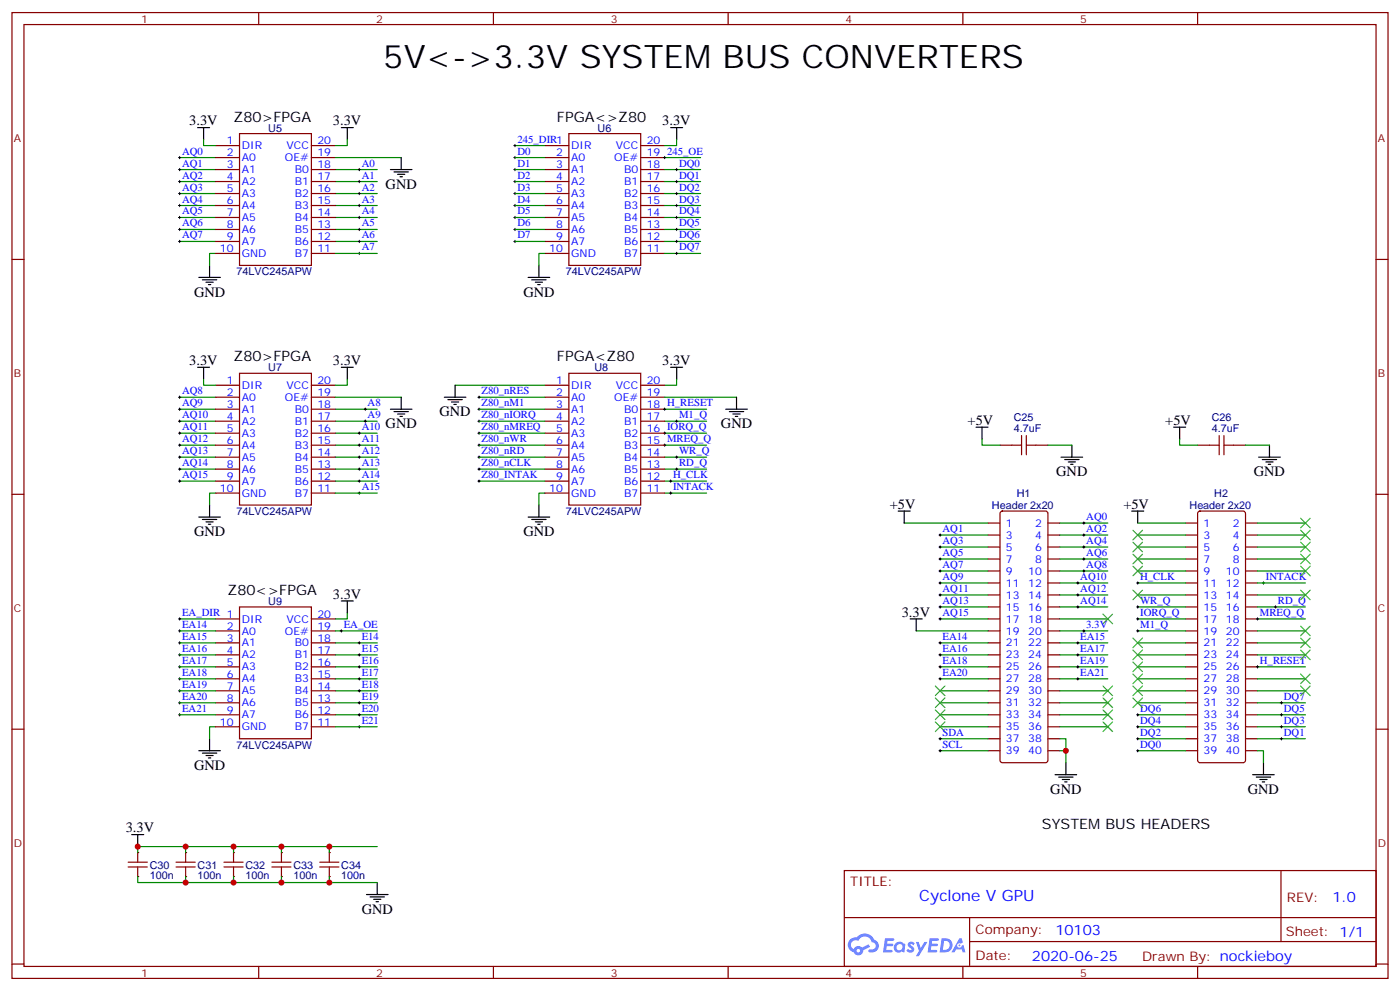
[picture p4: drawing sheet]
<svg xmlns="http://www.w3.org/2000/svg" width="412mm" height="292mm" viewBox="0 0 412 292" stroke-linecap="round" stroke-linejoin="round" font-family="sans-serif">
<g fill="none" stroke="#870000" stroke-width=".35">
<path d="M3.5 3.7h405.4v284.3h-405.4zM7.1 7.2h398.2v277.3h-398.2zM76.2 3.7v3.5M145.3 3.7v3.5M214.5 3.7v3.5M283.6 3.7v3.5M352.8 3.7v3.5M3.5 76.4h3.6M405.3 76.4h3.6M3.5 145.5h3.6M405.3 145.5h3.6M3.5 214.7h3.6"/>
<path d="M405.3 214.7h3.6M248.7 256.3h156.6v28.2h-156.6zM377.3 256.3v20.9M248.7 270.1h156.5M285.6 277.2h119.6M285.6 270.1v14.2M3.5 283.8h3.6M76.2 284.5v3.5M145.3 284.5v3.5M214.5 284.5v3.5M283.6 284.5v3.5M352.8 284.5v3.5"/>
<path d="M405.3 283.8h3.6"/>
</g>
<g fill="#5487ff">
<path d="M267.7 277.5a1.22 1.22 0 0 1 1.7 .2l-.4 .6a.47 .47 0 0 0-.3-.4 .47 .47 0 0 0-.5 .2l.1 .2a1.14 1.14 0 0 1 .8 1.8 1.14 1.14 0 0 1-1.9 0l-.2-.2 .5-.6 .7 .5a.29 .29 0 0 0 .3-.3 .29 .29 0 0 0-.2-.3 1.04 1.04 0 0 1-.6-1.7z"/>
<path d="M260.7 276.2h2.4l.3 .2-.2 .5-1.8 .1-.1 .8h1.5l.3 .4-.3 .4h-1.6l-.2 1.1h1.7l.2 .3-.2 .3-2.6 .1z"/>
<path d="M273.8 276.2h2.4l.3 .2-.1 .5-1.8 .1-.2 .8h1.6l.3 .4-.4 .4-1.6-.1-.1 1.1 1.7 .1 .2 .3-.2 .3-2.6 .1z"/>
<path d="M282.6 276.2h.7l.3 1.3-.6 .3a.69 .69 0 0 0-1 .3 .69 .69 0 0 0 .4 .9 .69 .69 0 0 0 .9-.6l.5-.2 .6 2.2h-.8l-.2-.9h-1.8l-.5 .9h-.8z"/>
<path d="M269.8 277.3h.8l.6 1.8 1.1-1.8h.9l-2.6 4.2h-.8l.9-1.5z"/>
<path d="M277.4 276.2l-.6 4.2h1.3a2.11 2.11 0 0 0 2.5-2.1 2.11 2.11 0 0 0-2.5-2.1zM278.1 277a1.39 1.39 0 0 1 1.7 1.4 1.39 1.39 0 0 1-1.8 1.2h-.3z"/>
<path d="M263.7 277.8a1.54 1.54 0 0 0-.1 2.2 1.54 1.54 0 0 0 2.2 .1l.6 .3 .3-2.3-.2-.3h-.4a1.49 1.49 0 0 0-2.4 0zM264 278.8a.94 .94 0 0 1 1.8 0 .94 .94 0 0 1-1.8 0z"/>
<path d="M250.4 276.6a2.18 2.18 0 0 0 1.1 3.7 1.44 1.44 0 0 0 1.6 .9 1.44 1.44 0 0 0 1.2-1.4l2-1.1-.5-.7-1.9 1a1.47 1.47 0 0 0-2.4 .4 1.39 1.39 0 0 1-.7-1.9 1.39 1.39 0 0 1 2-.5 2.12 2.12 0 0 1 2.2-1.3 2.12 2.12 0 0 1 1.9 1.7 1.14 1.14 0 0 1 1.1 1.4 1.14 1.14 0 0 1-1.7 .7 .43 .43 0 0 0-.5 .4 .43 .43 0 0 0 .4 .5 1.98 1.98 0 0 0 2.5-1.2 1.98 1.98 0 0 0-1.2-2.6 3.1 3.1 0 0 0-5.3-.6l-.9 .1zM252.3 279.9a.55 .55 0 0 1 1.1 0 .55 .55 0 0 1-1.1 0z"/>
<circle cx="282.6" cy="278.3" r=".26"/>
</g>
<g fill="none" stroke="#870000" stroke-width=".35">
<path d="M70.6 39.3h21.1v38.8h-21.1zM167.6 39.3h21.1v38.8h-21.1zM63.5 42.9h7.1M63.5 46.4h7.1M63.5 49.9h7.1M63.5 53.4h7.1M63.5 57h7.1M91.7 42.9h7.1M91.7 46.4h7.1M91.7 49.9h7.1M91.7 53.4h7.1M91.7 57h7.1"/>
<path d="M160.5 42.9h7.1M160.5 46.4h7.1M160.5 49.9h7.1M160.5 53.4h7.1M160.5 57h7.1M188.7 42.9h7.1M188.7 46.4h7.1M188.7 49.9h7.1M188.7 53.4h7.1M188.7 57h7.1M63.5 60.5h7.1M63.5 64h7.1"/>
<path d="M63.5 67.6h7.1M63.5 71.1h7.1M63.5 74.6h7.1M91.7 60.5h7.1M91.7 64h7.1M91.7 67.6h7.1M91.7 71.1h7.1M91.7 74.6h7.1M160.5 60.5h7.1M160.5 64h7.1M160.5 67.6h7.1M160.5 71.1h7.1"/>
<path d="M160.5 74.6h7.1M188.7 60.5h7.1M188.7 64h7.1M188.7 67.6h7.1M188.7 71.1h7.1M188.7 74.6h7.1M63.5 113.4h7.1M63.5 116.9h7.1M70.6 109.9h21.1v38.8h-21.1zM91.7 113.4h7.1M91.7 116.9h7.1M160.5 113.4h7.1"/>
<path d="M160.5 116.9h7.1M167.6 109.9h21.1v38.8h-21.1zM188.7 113.4h7.1M188.7 116.9h7.1M63.5 120.5h7.1M63.5 124h7.1M63.5 127.5h7.1M63.5 131.1h7.1M63.5 134.6h7.1M63.5 138.1h7.1M91.7 120.5h7.1M91.7 124h7.1"/>
<path d="M91.7 127.5h7.1M91.7 131.1h7.1M91.7 134.6h7.1M91.7 138.1h7.1M160.5 120.5h7.1M160.5 124h7.1M160.5 127.5h7.1M160.5 131.1h7.1M160.5 134.6h7.1M160.5 138.1h7.1M188.7 120.5h7.1M188.7 124h7.1"/>
<path d="M188.7 127.5h7.1M188.7 131.1h7.1M188.7 134.6h7.1M188.7 138.1h7.1M294.6 131.1h6.3M300.9 128.2v5.7M302.3 131.1h6.4M302.3 128.2v5.7M352.8 131.1h6.3M359.1 128.2v5.7M360.5 131.1h6.4M360.5 128.2v5.7"/>
<path d="M63.5 141.6h7.1M63.5 145.2h7.1M91.7 141.6h7.1M91.7 145.2h7.1M160.5 141.6h7.1M160.5 145.2h7.1M188.7 141.6h7.1M188.7 145.2h7.1M291 154h3.6M291 157.5h3.6M294.8 150.7l.5-.2h12.7l.5 .2 .2 .5v72.6l-.3 .5-.4 .2h-12.7l-.5-.2-.2-.5v-72.6zM308.7 154h3.5"/>
<path d="M308.7 157.5h3.5M349.2 154h3.6M349.2 157.5h3.6M353 150.7l.5-.2h12.7l.5 .2 .2 .5v72.6l-.2 .5-.5 .2h-12.7l-.5-.2-.2-.5v-72.6zM366.9 154h3.5M366.9 157.5h3.5M70.6 178.7h21.1v38.8h-21.1zM291 161h3.6M291 164.6h3.6M291 168.1h3.6M291 171.6h3.6M291 175.2h3.6"/>
<path d="M291 178.7h3.6M308.7 161h3.5M308.7 164.6h3.5M308.7 168.1h3.5M308.7 171.6h3.5M308.7 175.2h3.5M308.7 178.7h3.5M349.2 161h3.6M349.2 164.6h3.6M349.2 168.1h3.6M349.2 171.6h3.6M349.2 175.2h3.6"/>
<path d="M349.2 178.7h3.6M366.9 161h3.5M366.9 164.6h3.5M366.9 168.1h3.5M366.9 171.6h3.5M366.9 175.2h3.5M366.9 178.7h3.5M63.5 182.2h7.1M63.5 185.7h7.1M63.5 189.3h7.1M63.5 192.8h7.1M63.5 196.3h7.1"/>
<path d="M63.5 199.8h7.1M91.7 182.2h7.1M91.7 185.7h7.1M91.7 189.3h7.1M91.7 192.8h7.1M91.7 196.3h7.1M91.7 199.8h7.1M291 182.2h3.6M291 185.7h3.6M291 189.3h3.6M291 192.8h3.6M291 196.3h3.6"/>
<path d="M291 199.8h3.6M308.7 182.2h3.5M308.7 185.7h3.5M308.7 189.3h3.5M308.7 192.8h3.5M308.7 196.3h3.5M308.7 199.8h3.5M349.2 182.2h3.6M349.2 185.7h3.6M349.2 189.3h3.6M349.2 192.8h3.6M349.2 196.3h3.6"/>
<path d="M349.2 199.8h3.6M366.9 182.2h3.5M366.9 185.7h3.5M366.9 189.3h3.5M366.9 192.8h3.5M366.9 196.3h3.5M366.9 199.8h3.5M63.5 203.4h7.1M63.5 206.9h7.1M63.5 210.4h7.1M63.5 214h7.1M91.7 203.4h7.1"/>
<path d="M91.7 206.9h7.1M91.7 210.4h7.1M91.7 214h7.1M291 203.4h3.6M291 206.9h3.6M291 210.4h3.6M291 214h3.6M291 217.5h3.6M308.7 203.4h3.5M308.7 206.9h3.5M308.7 210.4h3.5M308.7 214h3.5"/>
<path d="M308.7 217.5h3.5M349.2 203.4h3.6M349.2 206.9h3.6M349.2 210.4h3.6M349.2 214h3.6M349.2 217.5h3.6M366.9 203.4h3.5M366.9 206.9h3.5M366.9 210.4h3.5M366.9 214h3.5M366.9 217.5h3.5M291 221h3.6"/>
<path d="M308.7 221h3.5M349.2 221h3.6M366.9 221h3.5"/>
</g>
<g fill="none" stroke="#000" stroke-width=".35">
<path d="M100.5 37.6h3.6M102.3 37.6v3.5M197.6 37.6h3.5M199.3 37.6v3.5M61.7 78.1v3.6M158.7 78.1v3.6M58.6 81.7h6.3M59.6 82.4h4.3M60.7 83.1h2.1M61.4 83.8h.7M155.6 81.7h6.3M156.6 82.4h4.3"/>
<path d="M157.7 83.1h2.1M158.4 83.8h.7M100.5 108.1h3.6M102.3 108.1v3.6M197.6 108.1h3.5M199.3 108.1v3.6M287.5 125.8h3.5M289.3 125.8v3.5M312.6 134.6h6.3M313.6 135.3h4.3M314.7 136h2.1M315.4 136.7h.7"/>
<path d="M315.7 131.1v3.5M345.7 125.8h3.5M347.5 125.8v3.5M370.8 134.6h6.3M371.8 135.3h4.3M372.9 136h2.1M373.6 136.7h.7M373.9 131.1v3.5M58.6 152.2h6.3M59.6 152.9h4.3M60.7 153.6h2.1M61.4 154.3h.7"/>
<path d="M61.7 148.7v3.5M155.6 152.2h6.3M156.6 152.9h4.3M157.7 153.6h2.1M158.4 154.3h.7M158.7 148.7v3.5M264.6 150.5h3.5M266.3 150.5v3.5M333.4 150.5h3.5M335.1 150.5v3.5M100.5 176.9h3.6M102.3 176.9v3.5"/>
<path d="M268.1 182.2h3.5M269.9 182.2v3.5M61.7 217.5v3.5M58.6 221h6.3M59.6 221.7h4.3M60.7 222.4h2.1M61.4 223.1h.7M310.8 228.1h6.3M311.9 228.8h4.2M312.9 229.5h2.1M313.6 230.2h.7M314 224.5v3.6"/>
<path d="M369 228.1h6.4M370.1 228.8h4.2M371.1 229.5h2.1M371.8 230.2h.7M372.2 224.5v3.6M38.8 245.7h3.5M40.6 245.7v3.5M111.1 259.8v3.5M107.9 263.3h6.4M109 264.1h4.2M110.1 264.8h2.1M110.8 265.5h.7"/>
</g>
<g fill="none" stroke="#008700" stroke-width=".35">
<path d="M52.9 46.4h10.6M52.9 49.9h10.6M52.9 53.4h10.6M52.9 57h10.6M98.8 46.4h19.4M98.8 49.9h12.3M98.8 53.4h12.3M98.8 57h12.3M102.3 41.1v1.8h-3.5M151.7 46.4h8.8M151.7 49.9h8.8M151.7 53.4h8.8"/>
<path d="M151.7 57h8.8M151.7 42.9h8.8M195.8 46.4h10.6M195.8 49.9h10.6M195.8 53.4h10.6M195.8 57h10.6M199.3 41.1v1.8h-3.5M52.9 60.5h10.6M52.9 64h10.6M52.9 67.6h10.6M52.9 71.1h10.6M63.5 74.6h-1.8v3.5"/>
<path d="M98.8 60.5h12.3M98.8 64h12.3M98.8 67.6h12.3M98.8 71.1h12.3M98.8 74.6h12.3M151.7 60.5h8.8M151.7 64h8.8M151.7 67.6h8.8M151.7 71.1h8.8M160.5 74.6h-1.8v3.5M195.8 60.5h10.6M195.8 64h10.6"/>
<path d="M195.8 67.6h10.6M195.8 71.1h10.6M195.8 74.6h10.6M52.9 116.9h10.6M98.8 116.9h19.4M102.3 111.7v1.7h-3.5M134.1 113.4h26.4M141.1 116.9h19.4M195.8 116.9h21.2M199.3 111.7v1.7h-3.5M52.9 120.5h10.6M52.9 124h10.6"/>
<path d="M52.9 127.5h10.6M52.9 131.1h10.6M52.9 134.6h10.6M52.9 138.1h10.6M98.8 120.5h12.3M98.8 124h12.3M98.8 127.5h12.3M98.8 131.1h12.3M98.8 134.6h12.3M98.8 138.1h12.3M141.1 120.5h19.4M141.1 124h19.4"/>
<path d="M141.1 127.5h19.4M141.1 131.1h19.4M141.1 134.6h19.4M141.1 138.1h19.4M195.8 120.5h12.3M195.8 124h12.3M195.8 127.5h12.3M195.8 131.1h12.3M195.8 134.6h12.3M195.8 138.1h12.3M289.3 129.3v1.8h5.3M308.7 131.1h7"/>
<path d="M347.5 129.3v1.8h5.3M366.9 131.1h7M52.9 141.6h10.6M63.5 145.2h-1.8v3.5M98.8 141.6h12.3M98.8 145.2h12.3M141.1 141.6h19.4M160.5 145.2h-1.8v3.5M195.8 141.6h12.3M195.8 145.2h12.3M266.3 154h24.7M276.9 157.5h14.1"/>
<path d="M312.2 157.5h14.1M312.2 154h14.1M335.1 154h14.1M335.1 157.5h14.1M370.4 157.5h14.1M370.4 154h14.1M276.9 171.6h14.1M276.9 161h14.1M276.9 164.6h14.1M276.9 168.1h14.1M276.9 175.2h14.1M276.9 178.7h14.1"/>
<path d="M312.2 161h14.1M312.2 164.6h14.1M312.2 168.1h14.1M312.2 175.2h14.1M312.2 178.7h14.1M312.2 171.6h14.1M335.1 161h14.1M335.1 164.6h14.1M335.1 168.1h14.1M335.1 175.2h14.1M335.1 178.7h14.1M335.1 171.6h14.1"/>
<path d="M370.4 161h14.1M370.4 164.6h14.1M370.4 168.1h14.1M370.4 175.2h14.1M370.4 178.7h14.1M370.4 171.6h14.1M52.9 185.7h10.6M52.9 199.8h10.6M52.9 196.3h10.6M52.9 192.8h10.6M52.9 189.3h10.6M52.9 182.2h10.6"/>
<path d="M98.8 199.8h12.3M98.8 196.3h12.3M98.8 192.8h12.3M98.8 189.3h12.3M98.8 185.7h12.3M102.3 180.4v1.8h-3.5M269.9 185.7h21.1M276.9 199.8h14.1M276.9 196.3h14.1M276.9 192.8h14.1M276.9 189.3h14.1M276.9 182.2h14.1"/>
<path d="M312.2 199.8h14.1M312.2 196.3h14.1M312.2 192.8h14.1M312.2 189.3h14.1M312.2 182.2h14.1M312.2 185.7h14.1M335.1 199.8h14.1M335.1 196.3h14.1M335.1 192.8h14.1M335.1 189.3h14.1M335.1 182.2h14.1M335.1 185.7h14.1"/>
<path d="M370.4 199.8h14.1M370.4 196.3h14.1M370.4 192.8h14.1M370.4 189.3h14.1M370.4 182.2h14.1M370.4 185.7h14.1M52.9 210.4h10.6M52.9 206.9h10.6M52.9 203.4h10.6M63.5 214h-1.8v3.5M98.8 210.4h12.3M98.8 206.9h12.3"/>
<path d="M98.8 203.4h12.3M98.8 214h12.3M276.9 210.4h14.1M276.9 206.9h14.1M276.9 203.4h14.1M276.9 214h14.1M276.9 217.5h14.1M312.2 217.5h1.8v7M312.2 210.4h14.1M312.2 206.9h14.1M312.2 203.4h14.1M312.2 214h14.1"/>
<path d="M335.1 210.4h14.1M335.1 206.9h14.1M335.1 203.4h14.1M335.1 214h14.1M335.1 217.5h14.1M370.4 206.9h14.1M370.4 210.4h14.1M370.4 203.4h14.1M370.4 214h14.1M370.4 217.5h14.1M276.9 221h14.1M312.2 221h1.8"/>
<path d="M335.1 221h14.1M370.4 221h1.8v3.5"/>
</g>
<g fill="none" stroke="#000" stroke-width=".29">
<path d="M52.6 49.9h.7M52.6 53.4h.7M52.6 57h.7M52.6 46.4h.7M52.9 46v.7M52.9 49.6v.7M52.9 53.1v.7M52.9 56.6v.7M105.5 49.9h.7M105.5 53.4h.7M105.5 57h.7M105.8 49.6v.7"/>
<path d="M105.8 53.1v.7M105.8 56.6v.7M151.3 49.9h.7M151.3 53.4h.7M151.3 57h.7M151.3 42.9h.7M151.3 46.4h.7M151.7 42.5v.7M151.7 46v.7M151.7 49.6v.7M151.7 53.1v.7M151.7 56.6v.7"/>
<path d="M195.4 46.4h.7M195.8 46v.7M199 49.9h.7M199 53.4h.7M199 57h.7M199.3 49.6v.7M199.3 53.1v.7M199.3 56.6v.7M52.6 60.5h.7M52.6 64h.7M52.6 67.6h.7M52.6 71.1h.7"/>
<path d="M52.9 60.1v.8M52.9 63.7v.7M52.9 67.2v.7M52.9 70.7v.7M105.5 60.5h.7M105.5 64h.7M105.5 67.6h.7M105.5 71.1h.7M105.5 74.6h.7M105.8 60.1v.8M105.8 63.7v.7M105.8 67.2v.7"/>
<path d="M105.8 70.7v.7M105.8 74.3v.7M151.3 60.5h.7M151.3 64h.7M151.3 67.6h.7M151.3 71.1h.7M151.7 60.1v.8M151.7 63.7v.7M151.7 67.2v.7M151.7 70.7v.7M199 60.5h.7M199 64h.7"/>
<path d="M199 67.6h.7M199 71.1h.7M199 74.6h.7M199.3 60.1v.8M199.3 63.7v.7M199.3 67.2v.7M199.3 70.7v.7M199.3 74.3v.7M52.6 116.9h.7M52.9 116.6v.7M140.8 116.9h.7M141.1 116.6v.7"/>
<path d="M52.6 134.6h.7M52.6 138.1h.7M52.6 124h.7M52.6 120.5h.7M52.6 131.1h.7M52.6 127.5h.7M52.9 120.1v.7M52.9 123.6v.8M52.9 127.2v.7M52.9 130.7v.7M52.9 134.2v.7M52.9 137.8v.7"/>
<path d="M105.5 134.6h.7M105.5 138.1h.7M105.5 131.1h.7M105.5 127.5h.7M105.8 127.2v.7M105.8 130.7v.7M105.8 134.2v.7M105.8 137.8v.7M107.2 124h.7M107.2 120.5h.7M107.6 120.1v.7M107.6 123.6v.8"/>
<path d="M140.8 134.6h.7M140.8 138.1h.7M140.8 124h.7M140.8 120.5h.7M140.8 131.1h.7M140.8 127.5h.7M141.1 120.1v.7M141.1 123.6v.8M141.1 127.2v.7M141.1 130.7v.7M141.1 134.2v.7M141.1 137.8v.7"/>
<path d="M195.4 120.5h.7M195.4 131.1h.7M195.4 127.5h.7M195.8 120.1v.7M195.8 127.2v.7M195.8 130.7v.7M199 134.6h.7M199 138.1h.7M199 124h.7M199.3 123.6v.8M199.3 134.2v.7M199.3 137.8v.7"/>
<path d="M52.6 141.6h.7M52.9 141.3v.7M105.5 141.6h.7M105.5 145.2h.7M105.8 141.3v.7M105.8 144.8v.7M197.2 141.6h.7M197.6 141.3v.7M276.6 157.5h.7M276.9 157.2v.7M318.9 154h.7M318.9 157.5h.7"/>
<path d="M319.3 153.6v.7M319.3 157.2v.7M276.6 171.6h.7M276.6 161h.7M276.6 164.6h.7M276.6 168.1h.7M276.6 175.2h.7M276.6 178.7h.7M276.9 160.7v.7M276.9 164.2v.7M276.9 167.7v.8M276.9 171.3v.7"/>
<path d="M276.9 174.8v.7M276.9 178.3v.7M317.1 171.6h.8M317.1 175.2h.8M317.1 178.7h.8M317.5 171.3v.7M317.5 174.8v.7M317.5 178.3v.7M318.9 161h.7M318.9 164.6h.7M318.9 168.1h.7M319.3 160.7v.7"/>
<path d="M319.3 164.2v.7M319.3 167.7v.8M334.8 171.6h.7M334.8 178.7h.7M335.1 171.3v.7M335.1 178.3v.7M371.8 171.6h.7M372.2 171.3v.7M375.4 178.7h.7M375.7 178.3v.7M52.6 185.7h.7M52.6 189.3h.7"/>
<path d="M52.6 192.8h.7M52.6 196.3h.7M52.6 199.8h.7M52.6 182.2h.7M52.9 181.9v.7M52.9 185.4v.7M52.9 188.9v.7M52.9 192.4v.7M52.9 196v.7M52.9 199.5v.7M100.2 185.7h.7M100.5 185.4v.7"/>
<path d="M105.5 189.3h.7M105.5 192.8h.7M105.5 196.3h.7M105.5 199.8h.7M105.8 188.9v.7M105.8 192.4v.7M105.8 196v.7M105.8 199.5v.7M276.6 189.3h.7M276.6 192.8h.7M276.6 196.3h.7M276.6 199.8h.7"/>
<path d="M276.6 182.2h.7M276.9 181.9v.7M276.9 188.9v.7M276.9 192.4v.7M276.9 196v.7M276.9 199.5v.7M317.1 189.3h.8M317.1 192.8h.8M317.1 196.3h.8M317.1 199.8h.8M317.5 188.9v.7M317.5 192.4v.7"/>
<path d="M317.5 196v.7M317.5 199.5v.7M318.9 185.7h.7M319.3 185.4v.7M334.8 185.7h.7M334.8 182.2h.7M335.1 181.9v.7M335.1 185.4v.7M370.1 196.3h.7M370.1 182.2h.7M370.4 181.9v.7M370.4 196v.7"/>
<path d="M52.6 203.4h.7M52.6 206.9h.7M52.6 210.4h.7M52.9 203v.7M52.9 206.6v.7M52.9 210.1v.7M105.5 203.4h.7M105.5 206.9h.7M105.5 210.4h.7M105.5 214h.7M105.8 203v.7M105.8 206.6v.7"/>
<path d="M105.8 210.1v.7M105.8 213.6v.7M276.6 217.5h.7M276.9 217.1v.7M334.8 210.4h.7M334.8 214h.7M334.8 217.5h.7M335.1 210.1v.7M335.1 213.6v.7M335.1 217.1v.7M377.1 206.9h.7M377.1 210.4h.7"/>
<path d="M377.1 214h.7M377.1 217.5h.7M377.5 206.6v.7M377.5 210.1v.7M377.5 213.6v.7M377.5 217.1v.7M276.6 221h.7M276.9 220.7v.7M334.8 221h.7M335.1 220.7v.7"/>
</g>
<g fill="none" stroke="#3c3" stroke-width=".35">
<path d="M333.7 156.1l2.8 2.8M333.7 159.6l2.8 2.9M336.5 156.1l-2.8 2.8M336.5 159.6l-2.8 2.9M383.1 152.6l2.8 2.8M383.1 156.1l2.8 2.8M383.1 159.6l2.8 2.9M385.9 152.6l-2.8 2.8M385.9 156.1l-2.8 2.8M385.9 159.6l-2.8 2.9M333.7 163.2l2.8 2.8M333.7 166.7l2.8 2.8"/>
<path d="M333.7 173.7l2.8 2.9M336.5 163.2l-2.8 2.8M336.5 166.7l-2.8 2.8M336.5 173.7l-2.8 2.9M383.1 163.2l2.8 2.8M383.1 166.7l2.8 2.8M385.9 163.2l-2.8 2.8M385.9 166.7l-2.8 2.8M324.9 180.8l2.8 2.8M327.7 180.8l-2.8 2.8M333.7 198.4l2.8 2.9M336.5 198.4l-2.8 2.9"/>
<path d="M383.1 198.4l2.8 2.9M385.9 198.4l-2.8 2.9M275.5 212.5l2.8 2.9M275.5 209l2.8 2.8M275.5 205.5l2.8 2.8M275.5 202l2.8 2.8M278.3 212.5l-2.8 2.9M278.3 209l-2.8 2.8M278.3 205.5l-2.8 2.8M278.3 202l-2.8 2.8M324.9 202l2.8 2.8M324.9 205.5l2.8 2.8"/>
<path d="M324.9 209l2.8 2.8M324.9 212.5l2.8 2.9M327.7 202l-2.8 2.8M327.7 205.5l-2.8 2.8M327.7 209l-2.8 2.8M327.7 212.5l-2.8 2.9M333.7 202l2.8 2.8M333.7 205.5l2.8 2.8M336.5 202l-2.8 2.8M336.5 205.5l-2.8 2.8M383.1 202l2.8 2.8M385.9 202l-2.8 2.8"/>
</g>
<path d="M40.6 251v2.8" fill="none" stroke="#a10000" stroke-width=".35"/>
<circle cx="40.6" cy="258.1" r=".18" fill="#870000"/>
<path d="M37.7 255.2h5.7M40.6 255.2v2.9" fill="none" stroke="#a10000" stroke-width=".35"/>
<circle cx="40.6" cy="251" r=".18" fill="#870000"/>
<path d="M37.7 253.8h5.7M54.7 251v2.8" fill="none" stroke="#a10000" stroke-width=".35"/>
<circle cx="54.7" cy="258.1" r=".18" fill="#870000"/>
<path d="M51.9 255.2h5.6M54.7 255.2v2.9" fill="none" stroke="#a10000" stroke-width=".35"/>
<circle cx="54.7" cy="251" r=".18" fill="#870000"/>
<path d="M51.9 253.8h5.6M68.8 251v2.8" fill="none" stroke="#a10000" stroke-width=".35"/>
<circle cx="68.8" cy="258.1" r=".18" fill="#870000"/>
<path d="M66 255.2h5.6M68.8 255.2v2.9" fill="none" stroke="#a10000" stroke-width=".35"/>
<circle cx="68.8" cy="251" r=".18" fill="#870000"/>
<path d="M66 253.8h5.6M82.9 251v2.8" fill="none" stroke="#a10000" stroke-width=".35"/>
<circle cx="82.9" cy="258.1" r=".18" fill="#870000"/>
<path d="M80.1 255.2h5.6M82.9 255.2v2.9" fill="none" stroke="#a10000" stroke-width=".35"/>
<circle cx="82.9" cy="251" r=".18" fill="#870000"/>
<path d="M80.1 253.8h5.6M97 251v2.8" fill="none" stroke="#a10000" stroke-width=".35"/>
<circle cx="97" cy="258.1" r=".18" fill="#870000"/>
<path d="M94.2 255.2h5.6M97 255.2v2.9" fill="none" stroke="#a10000" stroke-width=".35"/>
<circle cx="97" cy="251" r=".18" fill="#870000"/>
<path d="M94.2 253.8h5.6" fill="none" stroke="#a10000" stroke-width=".35"/>
<path d="M60 41.1v1.8h3.5M60 111.7v1.7h3.5M40.6 258.1v1.7h70.5M54.7 249.2v1.8M54.7 258.1v1.7M68.8 249.2v1.8M68.8 258.1v1.7M82.9 249.2v1.8M82.9 258.1v1.7M97 249.2v1.8M97 258.1v1.7M111.1 249.2h-70.5v1.8" fill="none" stroke="#008700" stroke-width=".35"/>
<path d="M140.8 141.6h.7M141.1 141.3v.7M197.2 145.2h.7M197.6 144.8v.7" fill="none" stroke="#000" stroke-width=".29"/>
<g fill="none" stroke="#3c3" stroke-width=".35">
<path d="M383.1 173.7l2.8 2.9M385.9 173.7l-2.8 2.9M333.7 191.4l2.8 2.8M333.7 187.9l2.8 2.8M333.7 194.9l2.8 2.8M336.5 191.4l-2.8 2.8M336.5 187.9l-2.8 2.8M336.5 194.9l-2.8 2.8M383.1 184.3l2.8 2.8M383.1 187.9l2.8 2.8M383.1 191.4l2.8 2.8M385.9 184.3l-2.8 2.8"/>
<path d="M385.9 187.9l-2.8 2.8M385.9 191.4l-2.8 2.8"/>
</g>
<g fill="none" stroke="#000" stroke-width=".35">
<path d="M58.2 37.6h3.5M60 37.6v3.5M115 49.9h6.4M116.1 50.6h4.2M117.1 51.3h2.1M117.8 52h.7M118.2 46.4v3.5M58.2 108.1h3.5M60 108.1v3.6M118.2 116.9v3.6M130.9 116.9h6.3M131.9 117.7h4.3"/>
<path d="M133 118.4h2.1M133.7 119.1h.7M134.1 113.4v3.5M217 116.9v3.6M115 120.5h6.4M116.1 121.2h4.2M117.1 121.9h2.1M117.8 122.6h.7M213.8 120.5h6.3M214.8 121.2h4.3M215.9 121.9h2.1M216.6 122.6h.7"/>
</g>
<g fill="#c00">
<circle cx="314" cy="221" r=".88"/>
<circle cx="54.7" cy="259.8" r=".88"/>
<circle cx="68.8" cy="259.8" r=".88"/>
<circle cx="82.9" cy="259.8" r=".88"/>
<circle cx="97" cy="259.8" r=".88"/>
<circle cx="40.6" cy="249.2" r=".88"/>
<circle cx="54.7" cy="249.2" r=".88"/>
<circle cx="68.8" cy="249.2" r=".88"/>
<circle cx="82.9" cy="249.2" r=".88"/>
<circle cx="97" cy="249.2" r=".88"/>
</g>
<text font-size="9.5" x="112.9" y="19.9">5V&lt;-&gt;3.3V SYSTEM BUS CONVERTERS</text>
<text font-size="4.6" fill="#00f" x="270.8" y="265.3">Cyclone V GPU</text>
<g font-size="4.2">
<text x="68.8" y="35.8">Z80&gt;FPGA</text>
<text x="164" y="35.8">FPGA&lt;&gt;Z80</text>
<text x="55.7" y="36.9">3.3V</text>
<text x="98.1" y="36.9">3.3V</text>
<text x="195.1" y="36.9">3.3V</text>
<text x="113.6" y="55.6">GND</text>
<text x="57.1" y="87.3">GND</text>
<text x="154.2" y="87.3">GND</text>
<text x="55.7" y="107.4">3.3V</text>
<text x="68.8" y="106.4">Z80&gt;FPGA</text>
<text x="98.1" y="107.4">3.3V</text>
<text x="164" y="106.4">FPGA&lt;Z80</text>
<text x="195.1" y="107.4">3.3V</text>
<text x="129.5" y="122.6">GND</text>
<text x="285" y="125.1">+5V</text>
<text x="343.3" y="125.1">+5V</text>
<text x="113.6" y="126.1">GND</text>
<text x="212.4" y="126.1">GND</text>
<text x="311.1" y="140.2">GND</text>
<text x="369.4" y="140.2">GND</text>
<text x="262.1" y="149.8">+5V</text>
<text x="330.9" y="149.8">+5V</text>
<text x="57.1" y="157.9">GND</text>
<text x="154.2" y="157.9">GND</text>
<text x="67" y="175.2">Z80&lt;&gt;FPGA</text>
<text x="98.1" y="176.2">3.3V</text>
<text x="265.6" y="181.5">3.3V</text>
<text x="57.1" y="226.7">GND</text>
<text x="309.4" y="233.7">GND</text>
<text x="367.6" y="233.7">GND</text>
<text x="37" y="245">3.3V</text>
<text x="306.9" y="243.9">SYSTEM BUS HEADERS</text>
<text x="106.5" y="269">GND</text>
</g>
<g font-size="4.2" fill="#00f">
<text x="392.5" y="265.6">1.0</text>
<text x="310.9" y="275.1">10103</text>
<text x="304" y="282.9">2020-06-25</text>
</g>
<g font-size="3.9" fill="#800">
<text x="250.5" y="260.9">TITLE:</text>
<text x="379.1" y="265.6">REV:</text>
<text x="287.4" y="275.1">Company:</text>
<text x="378.7" y="275.7">Sheet: 1/1</text>
<text x="287.4" y="282.8">Date:</text>
<text x="336.4" y="282.8">Drawn By: nockieboy</text>
</g>
<g font-size="3.2" fill="#800">
<text x="41.6" y="6.7">1</text>
<text x="110.8" y="6.7">2</text>
<text x="179.9" y="6.7">3</text>
<text x="249.1" y="6.7">4</text>
<text x="318.2" y="6.7">5</text>
<text x="4.1" y="41.8">A</text>
<text x="405.9" y="41.8">A</text>
<text x="4.1" y="110.9">B</text>
<text x="405.9" y="110.9">B</text>
<text x="4.1" y="180.1">C</text>
<text x="405.9" y="180.1">C</text>
<text x="4.1" y="249.2">D</text>
<text x="405.9" y="249.2">D</text>
<text x="41.6" y="287.5">1</text>
<text x="110.8" y="287.5">2</text>
<text x="179.9" y="287.5">3</text>
<text x="249.1" y="287.5">4</text>
<text x="318.2" y="287.5">5</text>
</g>
<g font-size="3.2" fill="#000080">
<text x="79" y="38.7">U5</text>
<text x="176.1" y="38.7">U6</text>
<text x="69.7" y="81.1">74LVC245APW</text>
<text x="166.7" y="81.1">74LVC245APW</text>
<text x="79" y="109.3">U7</text>
<text x="175.1" y="109.3">U8</text>
<text x="298.6" y="124.1">C25</text>
<text x="356.9" y="124.1">C26</text>
<text x="298.6" y="127.2">4.7uF</text>
<text x="356.9" y="127.2">4.7uF</text>
<text x="292.2" y="149.8">Header 2x20</text>
<text x="299.5" y="146.5">H1</text>
<text x="350.4" y="149.8">Header 2x20</text>
<text x="357.7" y="146.5">H2</text>
<text x="69.7" y="151.6">74LVC245APW</text>
<text x="166.7" y="151.6">74LVC245APW</text>
<text x="79" y="178.1">U9</text>
<text x="69.7" y="220.4">74LVC245APW</text>
<text x="44.1" y="255.7">C30</text>
<text x="58.2" y="255.7">C31</text>
<text x="72.3" y="255.7">C32</text>
<text x="86.4" y="255.7">C33</text>
<text x="100.5" y="255.7">C34</text>
<text x="44.1" y="258.8">100n</text>
<text x="58.2" y="258.8">100n</text>
<text x="72.3" y="258.8">100n</text>
<text x="86.4" y="258.8">100n</text>
<text x="100.5" y="258.8">100n</text>
</g>
<g font-size="3.2" fill="#00f">
<text x="152.4" y="42">245_DIR1</text>
<text x="53.6" y="45.5">AQ0</text>
<text x="66.8" y="42.5">1</text>
<text x="66.8" y="46">2</text>
<text x="71.3" y="43.9">DIR</text>
<text x="71.3" y="47.4">A0</text>
<text x="83.9" y="47.4">OE#</text>
<text x="84.4" y="43.9">VCC</text>
<text x="93.5" y="46">19</text>
<text x="93.5" y="42.5">20</text>
<text x="152.4" y="45.5">D0</text>
<text x="163.8" y="46">2</text>
<text x="168.3" y="43.9">DIR</text>
<text x="168.3" y="47.4">A0</text>
<text x="180.9" y="47.4">OE#</text>
<text x="181.4" y="43.9">VCC</text>
<text x="190.5" y="46">19</text>
<text x="190.5" y="42.5">20</text>
<text x="196.5" y="45.5">245_OE</text>
<text x="53.6" y="52.6">AQ2</text>
<text x="53.6" y="49">AQ1</text>
<text x="66.8" y="49.6">3</text>
<text x="66.8" y="53.1">4</text>
<text x="71.3" y="51">A1</text>
<text x="86.8" y="51">B0</text>
<text x="93.5" y="53.1">17</text>
<text x="93.5" y="49.6">18</text>
<text x="106.5" y="52.6">A1</text>
<text x="106.5" y="49">A0</text>
<text x="152.4" y="49">D1</text>
<text x="152.4" y="52.6">D2</text>
<text x="163.8" y="49.6">3</text>
<text x="163.8" y="53.1">4</text>
<text x="168.3" y="51">A1</text>
<text x="183.8" y="51">B0</text>
<text x="190.5" y="53.1">17</text>
<text x="190.5" y="49.6">18</text>
<text x="200" y="49">DQ0</text>
<text x="200" y="52.6">DQ1</text>
<text x="53.6" y="59.6">AQ4</text>
<text x="53.6" y="56.1">AQ3</text>
<text x="66.8" y="56.6">5</text>
<text x="71.3" y="54.5">A2</text>
<text x="71.3" y="58">A3</text>
<text x="86.8" y="58">B2</text>
<text x="86.8" y="54.5">B1</text>
<text x="93.5" y="56.6">16</text>
<text x="106.5" y="56.1">A2</text>
<text x="106.5" y="59.6">A3</text>
<text x="152.4" y="56.1">D3</text>
<text x="152.4" y="59.6">D4</text>
<text x="163.8" y="56.6">5</text>
<text x="168.3" y="54.5">A2</text>
<text x="168.3" y="58">A3</text>
<text x="183.8" y="58">B2</text>
<text x="183.8" y="54.5">B1</text>
<text x="190.5" y="56.6">16</text>
<text x="200" y="56.1">DQ2</text>
<text x="200" y="59.6">DQ3</text>
<text x="53.6" y="63.1">AQ5</text>
<text x="66.8" y="60.1">6</text>
<text x="66.8" y="63.7">7</text>
<text x="71.3" y="61.6">A4</text>
<text x="71.3" y="65.1">A5</text>
<text x="86.8" y="65.1">B4</text>
<text x="86.8" y="61.6">B3</text>
<text x="93.5" y="63.7">14</text>
<text x="93.5" y="60.1">15</text>
<text x="106.5" y="63.1">A4</text>
<text x="152.4" y="63.1">D5</text>
<text x="163.8" y="60.1">6</text>
<text x="163.8" y="63.7">7</text>
<text x="168.3" y="61.6">A4</text>
<text x="168.3" y="65.1">A5</text>
<text x="183.8" y="65.1">B4</text>
<text x="183.8" y="61.6">B3</text>
<text x="190.5" y="63.7">14</text>
<text x="190.5" y="60.1">15</text>
<text x="200" y="63.1">DQ4</text>
<text x="53.6" y="66.7">AQ6</text>
<text x="53.6" y="70.2">AQ7</text>
<text x="66.8" y="67.2">8</text>
<text x="66.8" y="70.7">9</text>
<text x="71.3" y="68.6">A6</text>
<text x="86.8" y="68.6">B5</text>
<text x="93.5" y="70.7">12</text>
<text x="93.5" y="67.2">13</text>
<text x="106.5" y="66.7">A5</text>
<text x="106.5" y="70.2">A6</text>
<text x="152.4" y="66.7">D6</text>
<text x="152.4" y="70.2">D7</text>
<text x="163.8" y="67.2">8</text>
<text x="163.8" y="70.7">9</text>
<text x="168.3" y="68.6">A6</text>
<text x="183.8" y="68.6">B5</text>
<text x="190.5" y="70.7">12</text>
<text x="190.5" y="67.2">13</text>
<text x="200" y="66.7">DQ5</text>
<text x="200" y="70.2">DQ6</text>
<text x="64.8" y="74.3">10</text>
<text x="71.3" y="72.1">A7</text>
<text x="71.3" y="75.7">GND</text>
<text x="86.8" y="75.7">B7</text>
<text x="86.8" y="72.1">B6</text>
<text x="93.5" y="74.3">11</text>
<text x="106.5" y="73.7">A7</text>
<text x="161.8" y="74.3">10</text>
<text x="168.3" y="72.1">A7</text>
<text x="168.3" y="75.7">GND</text>
<text x="183.8" y="75.7">B7</text>
<text x="183.8" y="72.1">B6</text>
<text x="190.5" y="74.3">11</text>
<text x="200" y="73.7">DQ7</text>
<text x="66.8" y="113.1">1</text>
<text x="93.5" y="113.1">20</text>
<text x="163.8" y="113.1">1</text>
<text x="190.5" y="113.1">20</text>
<text x="53.6" y="119.6">AQ9</text>
<text x="53.6" y="116.1">AQ8</text>
<text x="66.8" y="116.6">2</text>
<text x="71.3" y="114.5">DIR</text>
<text x="71.3" y="118">A0</text>
<text x="83.9" y="118">OE#</text>
<text x="84.4" y="114.5">VCC</text>
<text x="93.5" y="116.6">19</text>
<text x="108.3" y="119.6">A8</text>
<text x="141.8" y="119.6">Z80_nM1</text>
<text x="141.8" y="116.1">Z80_nRES</text>
<text x="163.8" y="116.6">2</text>
<text x="168.3" y="114.5">DIR</text>
<text x="168.3" y="118">A0</text>
<text x="180.9" y="118">OE#</text>
<text x="181.4" y="114.5">VCC</text>
<text x="190.5" y="116.6">19</text>
<text x="53.6" y="123.1">AQ10</text>
<text x="66.8" y="120.1">3</text>
<text x="66.8" y="123.6">4</text>
<text x="71.3" y="121.5">A1</text>
<text x="71.3" y="125.1">A2</text>
<text x="86.8" y="125.1">B1</text>
<text x="86.8" y="121.5">B0</text>
<text x="93.5" y="123.6">17</text>
<text x="93.5" y="120.1">18</text>
<text x="108.3" y="123.1">A9</text>
<text x="141.8" y="123.1">Z80_nIORQ</text>
<text x="163.8" y="120.1">3</text>
<text x="163.8" y="123.6">4</text>
<text x="168.3" y="121.5">A1</text>
<text x="168.3" y="125.1">A2</text>
<text x="183.8" y="125.1">B1</text>
<text x="183.8" y="121.5">B0</text>
<text x="190.5" y="123.6">17</text>
<text x="190.5" y="120.1">18 H_RESET</text>
<text x="200" y="123.1">M1_Q</text>
<text x="53.6" y="130.2">AQ12</text>
<text x="53.6" y="126.6">AQ11</text>
<text x="66.8" y="127.2">5</text>
<text x="66.8" y="130.7">6</text>
<text x="71.3" y="128.6">A3</text>
<text x="86.8" y="128.6">B2</text>
<text x="93.5" y="130.7">15</text>
<text x="93.5" y="127.2">16</text>
<text x="106.5" y="126.6">A10</text>
<text x="106.5" y="130.2">A11</text>
<text x="141.8" y="130.2">Z80_nWR</text>
<text x="141.8" y="126.6">Z80_nMREQ</text>
<text x="163.8" y="127.2">5</text>
<text x="163.8" y="130.7">6</text>
<text x="168.3" y="128.6">A3</text>
<text x="183.8" y="128.6">B2</text>
<text x="190.5" y="130.7">15 MREQ_Q</text>
<text x="190.5" y="127.2">16 IORQ_Q</text>
<text x="53.6" y="137.2">AQ14</text>
<text x="53.6" y="133.7">AQ13</text>
<text x="66.8" y="134.2">7</text>
<text x="66.8" y="137.8">8</text>
<text x="71.3" y="132.1">A4</text>
<text x="71.3" y="135.6">A5</text>
<text x="86.8" y="135.6">B4</text>
<text x="86.8" y="132.1">B3</text>
<text x="93.5" y="137.8">13</text>
<text x="93.5" y="134.2">14</text>
<text x="106.5" y="133.7">A12</text>
<text x="106.5" y="137.2">A13</text>
<text x="141.8" y="133.7">Z80_nRD</text>
<text x="141.8" y="137.2">Z80_nCLK</text>
<text x="163.8" y="134.2">7</text>
<text x="163.8" y="137.8">8</text>
<text x="168.3" y="132.1">A4</text>
<text x="168.3" y="135.6">A5</text>
<text x="183.8" y="135.6">B4</text>
<text x="183.8" y="132.1">B3</text>
<text x="190.5" y="137.8">13</text>
<text x="190.5" y="134.2">14</text>
<text x="200" y="133.7">WR_Q</text>
<text x="200" y="137.2">RD_Q</text>
<text x="53.6" y="140.8">AQ15</text>
<text x="66.8" y="141.3">9</text>
<text x="71.3" y="139.2">A6</text>
<text x="71.3" y="142.7">A7</text>
<text x="86.8" y="142.7">B6</text>
<text x="86.8" y="139.2">B5</text>
<text x="93.5" y="141.3">12</text>
<text x="106.5" y="140.8">A14</text>
<text x="141.8" y="140.8">Z80_INTAK</text>
<text x="163.8" y="141.3">9</text>
<text x="168.3" y="139.2">A6</text>
<text x="168.3" y="142.7">A7</text>
<text x="183.8" y="142.7">B6</text>
<text x="183.8" y="139.2">B5</text>
<text x="190.5" y="141.3">12</text>
<text x="198.3" y="140.8">H_CLK</text>
<text x="64.8" y="144.8">10</text>
<text x="71.3" y="146.2">GND</text>
<text x="86.8" y="146.2">B7</text>
<text x="93.5" y="144.8">11</text>
<text x="106.5" y="144.3">A15</text>
<text x="161.8" y="144.8">10</text>
<text x="168.3" y="146.2">GND</text>
<text x="183.8" y="146.2">B7</text>
<text x="190.5" y="144.8">11</text>
<text x="198.3" y="144.3">INTACK</text>
<text x="296.3" y="155">1</text>
<text x="304.9" y="155">2</text>
<text x="320" y="153.1">AQ0</text>
<text x="354.5" y="155">1</text>
<text x="363.1" y="155">2</text>
<text x="277.6" y="156.6">AQ1</text>
<text x="277.6" y="160.2">AQ3</text>
<text x="296.3" y="158.6">3</text>
<text x="304.9" y="158.6">4</text>
<text x="320" y="156.6">AQ2</text>
<text x="320" y="160.2">AQ4</text>
<text x="354.5" y="158.6">3</text>
<text x="363.1" y="158.6">4</text>
<text x="277.6" y="163.7">AQ5</text>
<text x="277.6" y="167.2">AQ7</text>
<text x="296.3" y="162.1">5</text>
<text x="296.3" y="165.6">7</text>
<text x="304.9" y="162.1">6</text>
<text x="304.9" y="165.6">8</text>
<text x="320" y="163.7">AQ6</text>
<text x="320" y="167.2">AQ8</text>
<text x="354.5" y="162.1">5</text>
<text x="354.5" y="165.6">7</text>
<text x="363.1" y="162.1">6</text>
<text x="363.1" y="165.6">8</text>
<text x="277.6" y="170.7">AQ9</text>
<text x="296.3" y="169.2">9</text>
<text x="296.3" y="172.7">11</text>
<text x="302.9" y="169.2">10</text>
<text x="302.9" y="172.7">12</text>
<text x="318.2" y="170.7">AQ10</text>
<text x="335.8" y="170.7">H_CLK</text>
<text x="354.5" y="169.2">9</text>
<text x="354.5" y="172.7">11</text>
<text x="361.1" y="169.2">10</text>
<text x="361.1" y="172.7">12</text>
<text x="372.9" y="170.7">INTACK</text>
<text x="277.6" y="174.3">AQ11</text>
<text x="277.6" y="177.8">AQ13</text>
<text x="296.3" y="176.2">13</text>
<text x="296.3" y="179.7">15</text>
<text x="302.9" y="176.2">14</text>
<text x="302.9" y="179.7">16</text>
<text x="318.2" y="174.3">AQ12</text>
<text x="318.2" y="177.8">AQ14</text>
<text x="335.8" y="177.8">WR_Q</text>
<text x="354.5" y="176.2">13</text>
<text x="354.5" y="179.7">15</text>
<text x="361.1" y="176.2">14</text>
<text x="361.1" y="179.7">16</text>
<text x="376.4" y="177.8">RD_Q</text>
<text x="53.6" y="184.9">EA14</text>
<text x="53.6" y="181.3">EA_DIR 1</text>
<text x="66.8" y="185.4">2</text>
<text x="71.3" y="183.3">DIR</text>
<text x="84.4" y="183.3">VCC</text>
<text x="93.5" y="185.4">19</text>
<text x="93.5" y="181.9">20</text>
<text x="101.2" y="184.9">EA_OE</text>
<text x="277.6" y="181.3">AQ15</text>
<text x="296.3" y="183.3">17</text>
<text x="302.9" y="183.3">18</text>
<text x="320" y="184.9">3.3V</text>
<text x="335.8" y="181.3">IORQ_Q</text>
<text x="335.8" y="184.9">M1_Q</text>
<text x="354.5" y="183.3">17</text>
<text x="361.1" y="183.3">18</text>
<text x="371.1" y="181.3">MREQ_Q</text>
<text x="53.6" y="188.4">EA15</text>
<text x="53.6" y="191.9">EA16</text>
<text x="66.8" y="188.9">3</text>
<text x="71.3" y="186.8">A0</text>
<text x="71.3" y="190.3">A1</text>
<text x="83.9" y="186.8">OE#</text>
<text x="86.8" y="190.3">B0</text>
<text x="93.5" y="188.9">18</text>
<text x="106.5" y="188.4">E14</text>
<text x="106.5" y="191.9">E15</text>
<text x="277.6" y="188.4">EA14</text>
<text x="277.6" y="191.9">EA16</text>
<text x="296.3" y="186.8">19</text>
<text x="296.3" y="190.3">21</text>
<text x="302.9" y="186.8">20</text>
<text x="302.9" y="190.3">22</text>
<text x="318.2" y="188.4">EA15</text>
<text x="318.2" y="191.9">EA17</text>
<text x="354.5" y="186.8">19</text>
<text x="354.5" y="190.3">21</text>
<text x="361.1" y="186.8">20</text>
<text x="361.1" y="190.3">22</text>
<text x="53.6" y="195.4">EA17</text>
<text x="66.8" y="192.4">4</text>
<text x="66.8" y="196">5</text>
<text x="71.3" y="193.9">A2</text>
<text x="71.3" y="197.4">A3</text>
<text x="86.8" y="197.4">B2</text>
<text x="86.8" y="193.9">B1</text>
<text x="93.5" y="196">16</text>
<text x="93.5" y="192.4">17</text>
<text x="106.5" y="195.4">E16</text>
<text x="277.6" y="195.4">EA18</text>
<text x="296.3" y="193.9">23</text>
<text x="296.3" y="197.4">25</text>
<text x="302.9" y="193.9">24</text>
<text x="302.9" y="197.4">26</text>
<text x="318.2" y="195.4">EA19</text>
<text x="354.5" y="193.9">23</text>
<text x="354.5" y="197.4">25</text>
<text x="361.1" y="193.9">24</text>
<text x="361.1" y="197.4">26</text>
<text x="371.1" y="195.4">H_RESET</text>
<text x="53.6" y="199">EA18</text>
<text x="53.6" y="202.5">EA19</text>
<text x="66.8" y="199.5">6</text>
<text x="66.8" y="203">7</text>
<text x="71.3" y="200.9">A4</text>
<text x="86.8" y="200.9">B3</text>
<text x="93.5" y="203">14</text>
<text x="93.5" y="199.5">15</text>
<text x="106.5" y="199">E17</text>
<text x="106.5" y="202.5">E18</text>
<text x="277.6" y="199">EA20</text>
<text x="296.3" y="200.9">27</text>
<text x="302.9" y="200.9">28</text>
<text x="318.2" y="199">EA21</text>
<text x="354.5" y="200.9">27</text>
<text x="361.1" y="200.9">28</text>
<text x="53.6" y="206">EA20</text>
<text x="53.6" y="209.6">EA21</text>
<text x="66.8" y="206.6">8</text>
<text x="71.3" y="204.4">A5</text>
<text x="71.3" y="208">A6</text>
<text x="86.8" y="208">B5</text>
<text x="86.8" y="204.4">B4</text>
<text x="93.5" y="206.6">13</text>
<text x="106.5" y="206">E19</text>
<text x="106.5" y="209.6">E20</text>
<text x="296.3" y="204.4">29</text>
<text x="296.3" y="208">31</text>
<text x="302.9" y="204.4">30</text>
<text x="302.9" y="208">32</text>
<text x="335.8" y="209.6">DQ6</text>
<text x="354.5" y="204.4">29</text>
<text x="354.5" y="208">31</text>
<text x="361.1" y="204.4">30</text>
<text x="361.1" y="208">32</text>
<text x="378.2" y="209.6">DQ5</text>
<text x="378.2" y="206">DQ7</text>
<text x="64.8" y="213.6">10</text>
<text x="66.8" y="210.1">9</text>
<text x="71.3" y="211.5">A7</text>
<text x="71.3" y="215">GND</text>
<text x="86.8" y="215">B7</text>
<text x="86.8" y="211.5">B6</text>
<text x="93.5" y="213.6">11</text>
<text x="93.5" y="210.1">12</text>
<text x="106.5" y="213.1">E21</text>
<text x="296.3" y="211.5">33</text>
<text x="296.3" y="215">35</text>
<text x="302.9" y="211.5">34</text>
<text x="302.9" y="215">36</text>
<text x="335.8" y="213.1">DQ4</text>
<text x="354.5" y="211.5">33</text>
<text x="354.5" y="215">35</text>
<text x="361.1" y="211.5">34</text>
<text x="361.1" y="215">36</text>
<text x="378.2" y="213.1">DQ3</text>
<text x="277.6" y="220.1">SCL</text>
<text x="277.6" y="216.6">SDA</text>
<text x="296.3" y="218.5">37</text>
<text x="302.9" y="218.5">38</text>
<text x="335.8" y="220.1">DQ0</text>
<text x="335.8" y="216.6">DQ2</text>
<text x="354.5" y="218.5">37</text>
<text x="361.1" y="218.5">38</text>
<text x="378.2" y="216.6">DQ1</text>
<text x="296.3" y="222.1">39</text>
<text x="302.9" y="222.1">40</text>
<text x="354.5" y="222.1">39</text>
<text x="361.1" y="222.1">40</text>
</g>
</svg>
